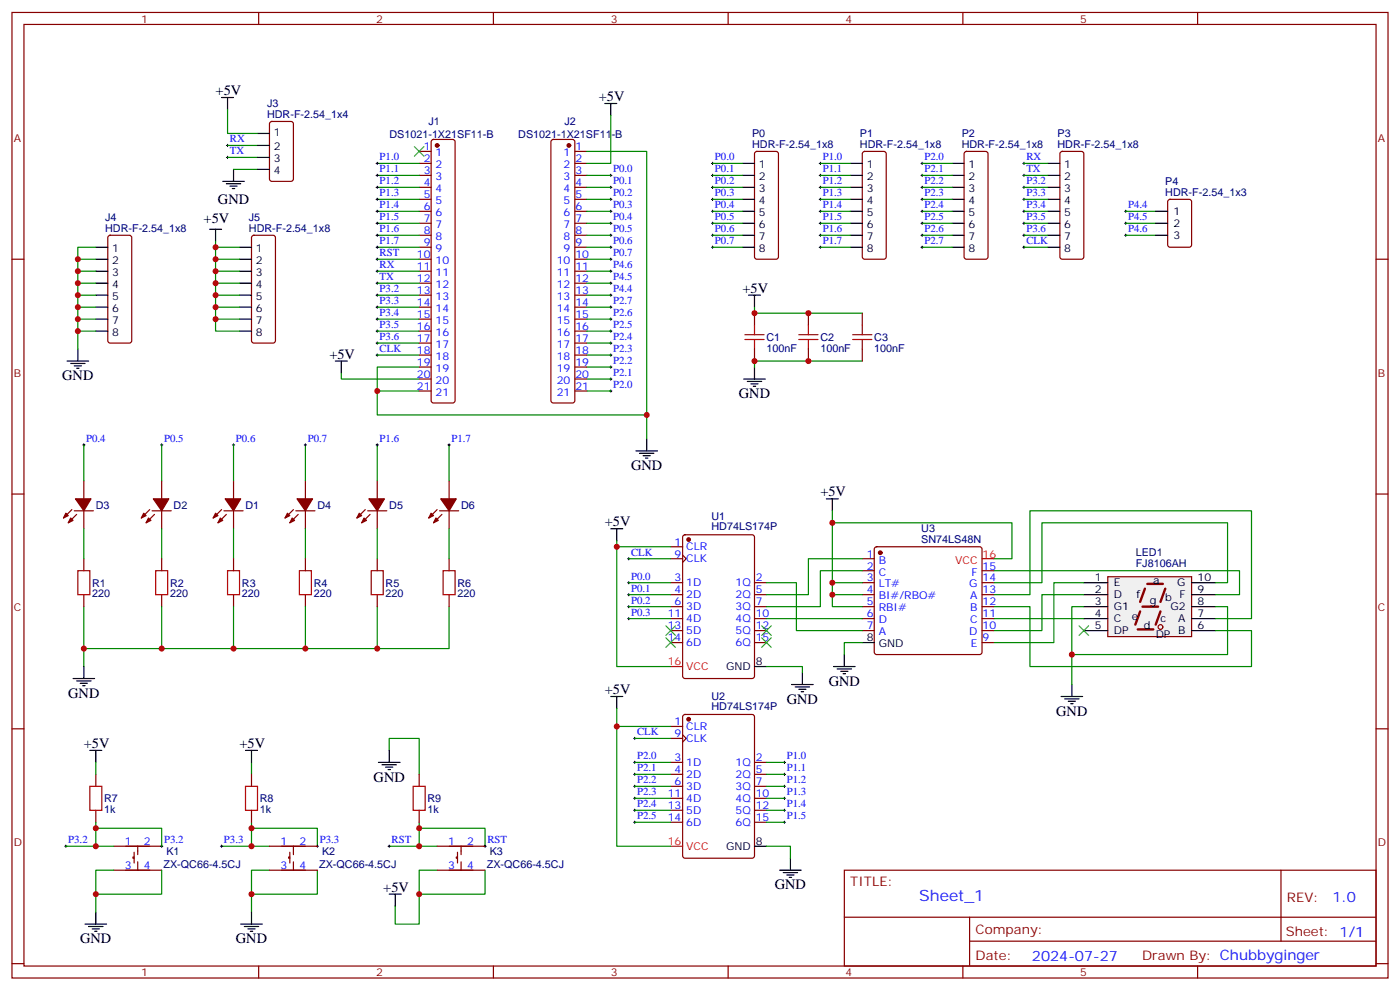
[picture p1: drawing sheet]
<svg xmlns="http://www.w3.org/2000/svg" width="412mm" height="292mm" viewBox="0 0 412 292" stroke-linecap="round" stroke-linejoin="round" font-family="sans-serif">
<g fill="none" stroke="#870000" stroke-width=".35">
<path d="M3.5 3.7h405.4v284.3h-405.4zM7.1 7.2h398.2v277.3h-398.2zM76.2 3.7v3.5M145.3 3.7v3.5M214.5 3.7v3.5M283.6 3.7v3.5M352.8 3.7v3.5M123.5 44.6h3.5M123.5 48.1h3.5M123.5 51.6h3.5M123.5 55.2h3.5M123.5 58.7h3.5"/>
<path d="M127.2 41.3l.5-.2h5.6l.5 .2 .3 .5v76.2l-.3 .5-.5 .2h-5.6l-.5-.3-.2-.4v-76.2zM162.5 41.3l.5-.2h5.6l.5 .2 .2 .5v76.2l-.2 .5-.5 .2h-5.6l-.5-.3-.2-.4v-76.2zM169.3 44.6h3.6M169.3 48.1h3.6M169.3 51.6h3.6M169.3 55.2h3.6M169.3 58.7h3.6M3.5 76.3h3.6M32 69.5l.5-.2h5.6l.5 .2 .2 .5v30.3l-.2 .5-.5 .2h-5.6l-.5-.2-.3-.5v-30.3zM74.3 69.5l.5-.2h5.6l.5 .2 .2 .5v30.3l-.2 .5-.5 .2h-5.6l-.5-.2-.2-.5v-30.3zM123.5 76.3h3.5M123.5 62.2h3.5"/>
<path d="M123.5 65.8h3.5M123.5 69.3h3.5M123.5 72.8h3.5M123.5 79.9h3.5M169.3 76.3h3.6M169.3 62.2h3.6M169.3 65.8h3.6M169.3 69.3h3.6M169.3 72.8h3.6M169.3 79.9h3.6M405.3 76.3h3.6M123.5 83.4h3.5"/>
<path d="M123.5 86.9h3.5M123.5 90.5h3.5M123.5 94h3.5M123.5 97.5h3.5M169.3 83.4h3.6M169.3 86.9h3.6M169.3 90.5h3.6M169.3 94h3.6M169.3 97.5h3.6M123.5 101h3.5M123.5 104.6h3.5M123.5 108.1h3.5"/>
<path d="M123.5 111.6h3.5M123.5 115.1h3.5M169.3 101h3.6M169.3 104.6h3.6M169.3 108.1h3.6M169.3 111.6h3.6M169.3 115.1h3.6M3.5 145.5h3.6M201.3 157.7l.5-.2h19.7l.7 .4v41.2l-.4 .7h-20l-.7-.4v-41.2zM405.3 145.5h3.6M197.6 161h3.5M197.6 164.5h3.5"/>
<path d="M197.6 171.6h3.5M197.6 175.1h3.5M197.6 178.6h3.5M201.1 163.5l1 1-1 1.1M222.2 171.6h3.6M222.2 175.1h3.6M222.2 178.6h3.6M254 164.5h3.5M254 171.6h3.5M254 175.1h3.5M254 178.6h3.5M254 168.1h3.5"/>
<path d="M257.8 161.2l.4-.2h30.4l.5 .2 .2 .5v30.4l-.3 .5-.4 .2h-30.4l-.5-.3-.2-.4v-30.4zM289.3 171.6h3.5M289.3 175.1h3.5M289.3 178.6h3.5M289.3 168.1h3.5M197.6 182.2h3.5M197.6 185.7h3.5M197.6 189.2h3.5M222.2 182.2h3.6M222.2 185.7h3.6M222.2 189.2h3.6M254 182.2h3.5"/>
<path d="M254 185.7h3.5M289.3 182.2h3.5M289.3 185.7h3.5M289.3 189.2h3.5M3.5 214.6h3.6M197.6 213.9h3.5M197.6 217.5h3.5M201.1 216.4l1 1.1-1 1M201.3 210.6l.5-.2h19.7l.7 .4v41.2l-.4 .7h-20l-.7-.4v-41.2zM405.3 214.6h3.6M197.6 224.5h3.5M197.6 228h3.5"/>
<path d="M197.6 231.6h3.5M197.6 235.1h3.5M197.6 238.6h3.5M222.2 224.5h3.6M222.2 228h3.6M222.2 231.6h3.6M222.2 235.1h3.6M222.2 238.6h3.6M197.6 242.1h3.5M222.2 242.1h3.6M248.7 256.3h156.6v28.2h-156.6zM377.3 256.3v20.9"/>
<path d="M248.7 270.1h156.5M285.6 277.2h119.6M285.6 270.1v14.1M3.5 283.8h3.6M76.2 284.5v3.5M145.3 284.5v3.5M214.5 284.5v3.5M283.6 284.5v3.5M352.8 284.5v3.5M405.3 283.8h3.6"/>
</g>
<g fill="#870000" stroke="#870000" stroke-width=".35">
<circle cx="128.8" cy="42.8" r=".53"/>
<circle cx="167.6" cy="42.8" r=".53"/>
<circle cx="202.8" cy="158.9" r=".53"/>
<circle cx="202.8" cy="211.8" r=".53"/>
<circle cx="259.3" cy="162.8" r=".53"/>
</g>
<g fill="none" stroke="#000" stroke-width=".35">
<path d="M28.2 72.8h3.5M28.2 76.3h3.5M28.2 79.9h3.5M61.7 67.5h3.6M63.5 67.5v3.5M70.6 72.8h3.5M70.6 76.3h3.5M70.6 79.9h3.5M28.2 83.4h3.5M28.2 86.9h3.5M28.2 90.5h3.5M28.2 94h3.5"/>
<path d="M28.2 97.5h3.5M70.6 83.4h3.5M70.6 86.9h3.5M70.6 90.5h3.5M70.6 94h3.5M70.6 97.5h3.5M19.8 106.3h6.3M20.8 107h4.2M21.9 107.7h2.1M22.6 108.4h.7M22.9 102.8v3.5M187.3 132.8h6.4"/>
<path d="M188.4 133.5h4.2M189.4 134.2h2.2M190.1 134.9h.8M190.5 129.3v3.5M243.4 146.9h3.5M245.2 146.9v3.5M222.2 196.3h3.6M245.5 196.3h6.4M246.6 197h4.2M247.6 197.7h2.2M248.4 198.4h.7M248.7 192.8v3.5"/>
<path d="M254 189.2h3.5M222.2 249.2h3.6"/>
</g>
<g fill="none" stroke="#008700" stroke-width=".35">
<path d="M111.1 51.6h12.4M111.1 55.2h12.4M111.1 58.7h12.4M111.1 48.1h12.4M172.9 44.6h17.6v84.7M172.9 51.6h7M172.9 55.2h7M172.9 58.7h7M22.9 76.3h5.3M22.9 79.9h5.3M28.2 72.8h-5.3v30M63.5 71v1.8h7.1"/>
<path d="M63.5 72.8v3.5h7.1M63.5 76.3v3.6h7.1M63.5 79.9v3.5h7.1M111.1 62.2h12.4M111.1 65.8h12.4M111.1 69.3h12.4M111.1 72.8h12.4M111.1 76.3h12.4M111.1 79.9h12.4M172.9 76.3h7M172.9 79.9h7M172.9 62.2h7"/>
<path d="M172.9 65.8h7M172.9 69.3h7M172.9 72.8h7M22.9 83.4h5.3M22.9 86.9h5.3M22.9 90.5h5.3M22.9 94h5.3M22.9 97.5h5.3M63.5 83.4v3.5h7.1M63.5 86.9v3.6h7.1M63.5 90.5v3.5h7.1M63.5 94v3.5h7.1"/>
<path d="M111.1 83.4h12.4M111.1 86.9h12.4M111.1 90.5h12.4M111.1 94h12.4M111.1 97.5h12.4M172.9 83.4h7M172.9 86.9h7M172.9 90.5h7M172.9 94h7M172.9 97.5h7M111.1 115.1h12.4M111.1 101h12.4"/>
<path d="M111.1 104.6h12.4M123.5 108.1h-12.4v14.1h79.4M172.9 115.1h7M172.9 101h7M172.9 104.6h7M172.9 108.1h7M172.9 111.6h7M245.2 150.4v21.2h8.8M245.2 154h52.9v10.5h-5.3M185.2 171.6h12.4M185.2 175.1h12.4M185.2 178.6h12.4"/>
<path d="M225.8 171.6h8.8v14.1h19.4M245.2 171.6v3.5h8.8M245.2 175.1v3.5h8.8M254 164.5h-15.9v10.6h-12.3M254 168.1h-12.3v10.5h-15.9M185.2 182.2h12.4M225.8 182.2h28.2M254 189.2h-5.3v3.6"/>
</g>
<g fill="none" stroke="#000" stroke-width=".29">
<path d="M110.8 48.1h.7M110.8 51.6h.7M110.8 55.2h.7M110.8 58.7h.7M111.1 47.8v.7M111.1 51.3v.7M111.1 54.8v.7M111.1 58.3v.8M179.6 51.6h.7M179.6 55.2h.7M179.6 58.7h.7M179.9 51.3v.7"/>
<path d="M179.9 54.8v.7M179.9 58.3v.8M110.8 65.8h.7M110.8 62.2h.7M110.8 69.3h.7M110.8 72.8h.7M110.8 76.3h.7M110.8 79.9h.7M111.1 61.9v.7M111.1 65.4v.7M111.1 68.9v.7M111.1 72.5v.7"/>
<path d="M111.1 76v.7M111.1 79.5v.7M179.6 65.8h.7M179.6 62.2h.7M179.6 69.3h.7M179.6 72.8h.7M179.6 76.3h.7M179.6 79.9h.7M179.9 61.9v.7M179.9 65.4v.7M179.9 68.9v.7M179.9 72.5v.7"/>
<path d="M179.9 76v.7M179.9 79.5v.7M110.8 83.4h.7M110.8 86.9h.7M110.8 90.5h.7M110.8 94h.7M110.8 97.5h.7M111.1 83v.7M111.1 86.6v.7M111.1 90.1v.7M111.1 93.6v.7M111.1 97.2v.7"/>
<path d="M179.6 83.4h.7M179.6 86.9h.7M179.6 90.5h.7M179.6 94h.7M179.6 97.5h.7M179.9 83v.7M179.9 86.6v.7M179.9 90.1v.7M179.9 93.6v.7M179.9 97.2v.7M110.8 101h.7M110.8 104.6h.7"/>
<path d="M111.1 100.7v.7M111.1 104.2v.7M179.6 101h.7M179.6 104.6h.7M179.6 115.1h.7M179.6 111.6h.7M179.6 108.1h.7M179.9 100.7v.7M179.9 104.2v.7M179.9 107.7v.7M179.9 111.3v.7M179.9 114.8v.7"/>
<path d="M184.9 171.6h.7M184.9 175.1h.7M184.9 178.6h.7M185.2 171.2v.7M185.2 174.8v.7M185.2 178.3v.7M184.9 182.2h.7M185.2 181.8v.7"/>
</g>
<path d="M289.3 164.5h3.5M197.6 196.3h3.5M197.6 249.2h3.5" fill="none" stroke="#f00" stroke-width=".35"/>
<path d="M326.3 169.8h24.7v17.7h-24.7z" fill="#f0f0f0" stroke="#870000" stroke-width=".35"/>
<path d="M319.3 171.6h7M319.3 175.1h7M319.3 178.6h7M351 171.6h7.1M351 175.1h7.1M351 178.6h7.1M319.3 182.2h7M319.3 185.7h7M351 182.2h7.1M351 185.7h7.1" fill="none" stroke="#000" stroke-width=".35"/>
<path d="M336.5 178.6h4.6M337.3 173.4l-1.5 3.8M338 171.9h4.5M343.3 173.4l-1.5 3.8M335.1 185.3h4.6M335.8 180.1l-1.4 3.8M341.8 180.1l-1.4 3.8" fill="none" stroke="#870000" stroke-width=".71"/>
<circle cx="341.8" cy="184.6" r=".71" fill="#f0f0f0" stroke="#870000" stroke-width=".35"/>
<g fill="none" stroke="#008700" stroke-width=".35">
<path d="M67 32.2v7.1h8.8M179.9 34v14.1h-7M67 46.4h8.8M67 42.8h8.8M68.8 49.9h7M209.9 48.1h8.8M209.9 51.6h8.8M209.9 55.2h8.8M209.9 58.7h8.8M241.7 48.1h8.8M241.7 51.6h8.8M241.7 55.2h8.8"/>
<path d="M241.7 58.7h8.8M271.6 48.1h8.9M271.6 51.6h8.9M271.6 55.2h8.9M271.6 58.7h8.9M301.6 48.1h7.1M301.6 51.6h7.1M301.6 55.2h7.1M301.6 58.7h7.1M209.9 62.2h8.8M209.9 65.8h8.8M209.9 69.3h8.8"/>
<path d="M209.9 72.8h8.8M241.7 62.2h8.8M241.7 65.8h8.8M241.7 69.3h8.8M241.7 72.8h8.8M271.6 62.2h8.9M271.6 65.8h8.9M271.6 69.3h8.9M271.6 72.8h8.9M301.6 62.2h7.1M301.6 65.8h7.1M301.6 69.3h7.1"/>
<path d="M301.6 72.8h7.1M331.6 62.2h8.8M331.6 65.8h8.8M331.6 69.3h8.8M222.2 90.5v1.7h31.8M100.5 109.9v1.7h23M254 106.3h-31.8v1.8M24.7 131v10.6M47.6 131v10.6M68.8 131v10.6M90 131v10.6M111.1 131v10.6"/>
<path d="M132.3 131v10.6M24.7 155.7v8.8M47.6 155.7v8.8M68.8 155.7v8.8M90 155.7v8.8M111.1 155.7v8.8M132.3 155.7v8.8M181.7 159.2v1.8h15.9M24.7 178.6v17.7M47.6 178.6v12.4h-22.9M68.8 178.6v12.4M90 178.6v12.4"/>
<path d="M111.1 178.6v12.4M132.3 178.6v12.4h-84.7M181.7 161v35.3h15.9M185.2 164.5h12.4M292.8 175.1h10.6v-24.7h65.3v31.8h-10.6M292.8 178.6h10.6v17.7h65.3v-10.6h-10.6M292.8 168.1h72.3v7h-7M292.8 171.6h14.1v-17.6h54.7v17.6h-3.5M319.3 175.1h-12.4v10.6h-14.1M319.3 171.6h-8.9v17.6h-17.6M319.3 178.6h-3.6v23M358.1 178.6h3.5v14.2h-45.9"/>
<path d="M225.8 196.3h10.6v1.7M292.8 182.2h26.5M181.7 208.6v5.3h15.9M181.7 213.9v35.3h15.9M187 217.5h10.6M28.2 224.5v3.5M74.1 224.5v3.5M114.7 221v-3.5h8.8v10.5M187 224.5h10.6M187 228h10.6M187 231.6h10.6M187 235.1h10.6"/>
<path d="M187 238.6h10.6M225.8 224.5h5.3M225.8 228h5.3M225.8 231.6h5.3M225.8 235.1h5.3M225.8 238.6h5.3M19.4 249.2h14.1M28.2 243.9h19.4v5.3M28.2 242.1v7.1M33.5 256.3h-5.3v12.3M47.6 256.3v7h-19.4M65.3 249.2h14.1"/>
<path d="M74.1 243.9h19.4v5.3M74.1 242.1v7.1M79.4 256.3h-5.3v12.3M93.5 256.3v7h-19.4M114.7 249.2h14.1M123.5 243.9h19.4v5.3M123.5 242.1v7.1M128.8 256.3h-5.3v15.8h-7.1v-5.3M142.9 256.3v7h-19.4M187 242.1h10.6M225.8 249.2h7v3.5M225.8 242.1h5.3"/>
</g>
<g fill="none" stroke="#000" stroke-width=".35">
<path d="M65.3 28.7h3.5M67 28.7v3.5M75.8 39.3h3.6M178.2 30.5h3.5M179.9 30.5v3.5M65.6 53.4h6.4M66.7 54.1h4.2M67.7 54.8h2.1M68.4 55.5h.7M68.8 49.9v3.5M75.8 42.8h3.6M75.8 46.4h3.6"/>
<path d="M75.8 49.9h3.6M218.7 48.1h3.5M218.7 51.6h3.5M218.7 55.2h3.5M218.7 58.7h3.5M250.5 48.1h3.5M250.5 51.6h3.5M250.5 55.2h3.5M250.5 58.7h3.5M280.5 48.1h3.5M280.5 51.6h3.5M280.5 55.2h3.5"/>
<path d="M280.5 58.7h3.5M308.7 48.1h3.5M308.7 51.6h3.5M308.7 55.2h3.5M308.7 58.7h3.5M218.7 62.2h3.5M218.7 65.8h3.5M218.7 69.3h3.5M218.7 72.8h3.5M250.5 62.2h3.5M250.5 65.8h3.5M250.5 69.3h3.5"/>
<path d="M250.5 72.8h3.5M280.5 62.2h3.5M280.5 65.8h3.5M280.5 69.3h3.5M280.5 72.8h3.5M308.7 62.2h3.5M308.7 65.8h3.5M308.7 69.3h3.5M308.7 72.8h3.5M340.4 62.2h3.6M340.4 65.8h3.6M340.4 69.3h3.6"/>
<path d="M220.5 86.9h3.5M222.2 86.9v3.6M98.8 106.3h3.5M100.5 106.3v3.6M219.1 111.6h6.3M220.1 112.3h4.3M221.2 113h2.1M221.9 113.7h.7M222.2 108.1v3.5M179.9 155.7h3.5M181.7 155.7v3.5M21.5 199.8h6.4"/>
<path d="M24.7 196.3v3.5M236.4 198v3.6M22.6 200.5h4.2M23.6 201.2h2.2M24.3 201.9h.7M179.9 205.1h3.5M181.7 205.1v3.5M233.2 201.6h6.3M234.2 202.3h4.3M235.3 203h2.1M236 203.7h.7M312.6 205.1h6.3"/>
<path d="M313.6 205.8h4.3M314.7 206.5h2.1M315.4 207.2h.7M315.7 201.6v3.5M26.5 221h3.5M28.2 221v3.5M72.3 221h3.5M74.1 221v3.5M111.5 224.5h6.3M112.5 225.2h4.3M113.6 225.9h2.1M114.3 226.6h.7"/>
<path d="M114.7 221v3.5M229.7 256.3h6.3M230.7 257h4.2M231.8 257.7h2.1M232.5 258.4h.7M232.8 252.7v3.6M25 272.1h6.4M26.1 272.8h4.2M27.2 273.5h2.1M27.9 274.2h.7M28.2 268.6v3.5M70.9 272.1h6.4"/>
<path d="M72 272.8h4.2M73 273.5h2.1M73.7 274.2h.7M74.1 268.6v3.5M114.7 263.3h3.5M116.4 263.3v3.5"/>
</g>
<g fill="none" stroke="#000" stroke-width=".29">
<path d="M66.7 42.8h.7M66.7 46.4h.7M67 42.5v.7M67 46v.7M209.5 48.1h.8M209.5 51.6h.8M209.5 55.2h.8M209.5 58.7h.8M209.9 47.8v.7M209.9 51.3v.7M209.9 54.8v.7M209.9 58.3v.8"/>
<path d="M241.3 48.1h.7M241.3 51.6h.7M241.3 55.2h.7M241.3 58.7h.7M241.7 47.8v.7M241.7 51.3v.7M241.7 54.8v.7M241.7 58.3v.8M271.3 48.1h.7M271.3 51.6h.7M271.3 55.2h.7M271.3 58.7h.7"/>
<path d="M271.6 47.8v.7M271.6 51.3v.7M271.6 54.8v.7M271.6 58.3v.8M301.3 48.1h.7M301.3 51.6h.7M301.3 55.2h.7M301.3 58.7h.7M301.6 47.8v.7M301.6 51.3v.7M301.6 54.8v.7M301.6 58.3v.8"/>
<path d="M209.5 62.2h.8M209.5 65.8h.8M209.5 69.3h.8M209.5 72.8h.8M209.9 61.9v.7M209.9 65.4v.7M209.9 68.9v.7M209.9 72.5v.7M241.3 62.2h.7M241.3 65.8h.7M241.3 69.3h.7M241.3 72.8h.7"/>
<path d="M241.7 61.9v.7M241.7 65.4v.7M241.7 68.9v.7M241.7 72.5v.7M271.3 62.2h.7M271.3 65.8h.7M271.3 69.3h.7M271.3 72.8h.7M271.6 61.9v.7M271.6 65.4v.7M271.6 68.9v.7M271.6 72.5v.7"/>
<path d="M301.3 62.2h.7M301.3 65.8h.7M301.3 69.3h.7M301.3 72.8h.7M301.6 61.9v.7M301.6 65.4v.7M301.6 68.9v.7M301.6 72.5v.7M331.3 62.2h.7M331.3 65.8h.7M331.3 69.3h.7M331.6 61.9v.7"/>
<path d="M331.6 65.4v.7M331.6 68.9v.7M24.3 131h.7M24.7 130.7v.7M47.3 131h.7M47.6 130.7v.7M68.4 131h.7M68.8 130.7v.7M89.6 131h.7M90 130.7v.7M110.8 131h.7M111.1 130.7v.7"/>
<path d="M131.9 131h.7M132.3 130.7v.7M184.9 164.5h.7M185.2 164.2v.7M186.6 217.5h.7M187 217.1v.7M186.6 224.5h.7M186.6 228h.7M186.6 231.6h.7M186.6 235.1h.7M186.6 238.6h.7M187 224.2v.7"/>
<path d="M187 227.7v.7M187 231.2v.7M187 234.7v.7M187 238.3v.7M230.7 224.5h.7M230.7 228h.7M230.7 231.6h.7M230.7 235.1h.7M230.7 238.6h.7M231.1 224.2v.7M231.1 227.7v.7M231.1 231.2v.7"/>
<path d="M231.1 234.7v.7M231.1 238.3v.7M19 249.2h.8M19.4 248.8v.8M47.3 249.2h.7M47.6 248.8v.8M64.9 249.2h.7M65.3 248.8v.8M93.1 249.2h.7M93.5 248.8v.8M114.3 249.2h.7M114.7 248.8v.8"/>
<path d="M142.5 249.2h.7M142.9 248.8v.8M186.6 242.1h.7M187 241.8v.7M230.7 242.1h.7M231.1 241.8v.7"/>
</g>
<path d="M122.1 43.2l2.8 2.8M124.9 43.2l-2.8 2.8M196.1 184.3l2.9 2.8M196.1 187.8l2.9 2.8M199 184.3l-2.9 2.8M199 187.8l-2.9 2.8M224.4 184.3l2.8 2.8M224.4 187.8l2.8 2.8M227.2 184.3l-2.8 2.8M227.2 187.8l-2.8 2.8M317.9 184.3l2.8 2.8M320.7 184.3l-2.8 2.8" fill="none" stroke="#3c3" stroke-width=".35"/>
<g fill="#870000" stroke="#870000" stroke-width=".35">
<path d="M129.8 146.9h4.6l-2.1 3.5z"/>
<path d="M127 151.1l.7 .7-1.4 .7z"/>
<path d="M128.4 152.5l.7 .7-1.4 .8z"/>
<path d="M108.7 146.9h4.5l-2.1 3.5z"/>
<path d="M105.8 151.1l.7 .7-1.4 .7z"/>
<path d="M107.2 152.5l.7 .7-1.4 .8z"/>
<path d="M87.5 146.9h4.6l-2.1 3.5z"/>
<path d="M84.7 151.1l.7 .7-1.4 .7z"/>
<path d="M86.1 152.5l.7 .7-1.4 .8z"/>
<path d="M66.3 146.9h4.6l-2.1 3.5z"/>
<path d="M63.5 151.1l.7 .7-1.4 .7z"/>
<path d="M64.9 152.5l.7 .7-1.4 .8z"/>
<path d="M45.2 146.9h4.5l-2.1 3.5z"/>
<path d="M42.3 151.1l.7 .7-1.4 .7z"/>
<path d="M43.7 152.5l.7 .7-1.4 .8z"/>
<path d="M22.2 146.9h4.6l-2.1 3.5z"/>
<path d="M19.4 151.1l.7 .7-1.4 .7z"/>
<path d="M20.8 152.5l.7 .7-1.4 .8z"/>
</g>
<g fill="none" stroke="#870000" stroke-width=".35">
<path d="M79.6 36l.5-.2h5.6l.7 .4v16.5l-.4 .7h-5.9l-.7-.5v-16.4zM222.5 44.8l.5-.2h5.6l.5 .2 .2 .5v30.3l-.2 .5-.5 .2h-5.6l-.5-.2-.3-.5v-30.3zM254.2 44.8l.5-.2h5.6l.5 .2 .3 .5v30.3l-.3 .5-.5 .2h-5.6l-.5-.2-.2-.5v-30.3zM284.2 44.8l.5-.2h5.6l.5 .2 .2 .5v30.3l-.2 .5-.5 .2h-5.6l-.5-.2-.2-.5v-30.3zM312.4 44.8l.5-.2h5.7l.5 .2 .2 .5v30.3l-.3 .5-.4 .2h-5.7l-.5-.2-.2-.5v-30.3zM344.2 58.9l.5-.2h5.6l.7 .4v13l-.4 .7h-5.9l-.7-.4v-13zM222.2 92.2v3.5M238.1 92.2v3.5M254 92.2v3.5M222.2 102.8v3.5M238.1 102.8v3.5M254 102.8v3.5"/>
<path d="M21.2 150.1l-2.5 2.4M21.9 150.4h5.6M22.6 151.5l-2.5 2.5M24.7 141.6v5.3M24.7 150.4v5.3M44.1 150.1l-2.5 2.4M44.8 150.4h5.6M45.5 151.5l-2.5 2.5M47.6 141.6v5.3M47.6 150.4v5.3M65.3 150.1l-2.5 2.4M66 150.4h5.6"/>
<path d="M66.7 151.5l-2.5 2.5M68.8 141.6v5.3M68.8 150.4v5.3M86.4 150.1l-2.4 2.4M87.1 150.4h5.7M87.8 151.5l-2.4 2.5M90 141.6v5.3M90 150.4v5.3M107.6 150.1l-2.5 2.4M108.3 150.4h5.6M109 151.5l-2.5 2.5M111.1 141.6v5.3"/>
<path d="M111.1 150.4v5.3M128.8 150.1l-2.5 2.4M129.5 150.4h5.6M130.2 151.5l-2.5 2.5M132.3 141.6v5.3M132.3 150.4v5.3M24.7 164.5v3.6M24.7 175.1v3.5M47.6 164.5v3.6M47.6 175.1v3.5M68.8 164.5v3.6M68.8 175.1v3.5"/>
<path d="M90 164.5v3.6M90 175.1v3.5M111.1 164.5v3.6M111.1 175.1v3.5M132.3 164.5v3.6M132.3 175.1v3.5M28.2 228v3.6M28.2 238.6v3.5M74.1 228v3.6M74.1 238.6v3.5M123.5 228v3.6M123.5 238.6v3.5"/>
<path d="M33.5 256.3h14.1M33.5 249.2h14.1M39.5 252.4h-.3v.3h.3M39.5 251v3.1M40.6 249.2v2.5M40.6 253.8v2.5M79.4 256.3h14.1M79.4 249.2h14.1M85.4 252.4h-.4v.3h.4M85.4 251v3.1M86.4 249.2v2.5M86.4 253.8v2.5"/>
<path d="M128.8 256.3h14.1M128.8 249.2h14.1M134.8 252.4h-.4v.3h.4M134.8 251v3.1M135.8 249.2v2.5M135.8 253.8v2.5"/>
</g>
<g fill="none" stroke="#a10000" stroke-width=".35">
<path d="M219.4 98.6h5.7M219.4 100h5.7M222.2 95.7v2.9M222.2 100v2.8M235.3 98.6h5.6M235.3 100h5.6M238.1 95.7v2.9M238.1 100v2.8M251.2 98.6h5.6M251.2 100h5.6M254 95.7v2.9M254 100v2.8"/>
<path d="M22.9 168.1h3.6v7h-3.6zM45.9 168.1h3.5v7h-3.5zM67 168.1h3.6v7h-3.6zM88.2 168.1h3.5v7h-3.5zM109.4 168.1h3.5v7h-3.5zM130.5 168.1h3.6v7h-3.6zM26.5 231.6h3.5v7h-3.5zM72.3 231.6h3.5v7h-3.5zM121.7 231.6h3.5v7h-3.5z"/>
</g>
<g fill="#c00">
<circle cx="111.1" cy="115.1" r=".88"/>
<circle cx="190.5" cy="122.2" r=".88"/>
<circle cx="22.9" cy="76.3" r=".88"/>
<circle cx="22.9" cy="79.9" r=".88"/>
<circle cx="22.9" cy="83.4" r=".88"/>
<circle cx="22.9" cy="86.9" r=".88"/>
<circle cx="22.9" cy="90.5" r=".88"/>
<circle cx="22.9" cy="94" r=".88"/>
<circle cx="22.9" cy="97.5" r=".88"/>
<circle cx="63.5" cy="72.8" r=".88"/>
<circle cx="63.5" cy="76.3" r=".88"/>
<circle cx="63.5" cy="79.9" r=".88"/>
<circle cx="63.5" cy="83.4" r=".88"/>
<circle cx="63.5" cy="86.9" r=".88"/>
<circle cx="63.5" cy="90.5" r=".88"/>
<circle cx="63.5" cy="94" r=".88"/>
<circle cx="245.2" cy="171.6" r=".88"/>
<circle cx="245.2" cy="175.1" r=".88"/>
<circle cx="245.2" cy="154" r=".88"/>
<circle cx="315.7" cy="192.8" r=".88"/>
<circle cx="181.7" cy="161" r=".88"/>
<circle cx="181.7" cy="213.9" r=".88"/>
<circle cx="24.7" cy="191" r=".88"/>
<circle cx="47.6" cy="191" r=".88"/>
<circle cx="68.8" cy="191" r=".88"/>
<circle cx="90" cy="191" r=".88"/>
<circle cx="111.1" cy="191" r=".88"/>
<circle cx="222.3" cy="92.2" r=".88"/>
<circle cx="222.3" cy="106.3" r=".88"/>
<circle cx="238.1" cy="106.3" r=".88"/>
<circle cx="238.1" cy="92.2" r=".88"/>
<circle cx="28.2" cy="249.2" r=".88"/>
<circle cx="28.2" cy="243.9" r=".88"/>
<circle cx="28.2" cy="263.3" r=".88"/>
<circle cx="74.1" cy="263.3" r=".88"/>
<circle cx="74.1" cy="243.9" r=".88"/>
<circle cx="74.1" cy="249.2" r=".88"/>
<circle cx="123.5" cy="263.3" r=".88"/>
<circle cx="123.5" cy="243.9" r=".88"/>
<circle cx="123.5" cy="249.2" r=".88"/>
</g>
<text font-size="4.6" fill="#00f" x="270.8" y="265.3">Sheet_1</text>
<g font-size="4.2">
<text x="63.5" y="28">+5V</text>
<text x="176.4" y="29.8">+5V</text>
<text x="60" y="65.8">+5V</text>
<text x="64.2" y="60.1">GND</text>
<text x="218.7" y="86.2">+5V</text>
<text x="97" y="105.6">+5V</text>
<text x="18.3" y="112">GND</text>
<text x="217.7" y="117.3">GND</text>
<text x="185.9" y="138.4">GND</text>
<text x="241.7" y="146.2">+5V</text>
<text x="178.2" y="155">+5V</text>
<text x="244.1" y="201.9">GND</text>
<text x="20.1" y="205.5">GND</text>
<text x="178.2" y="204.4">+5V</text>
<text x="231.8" y="207.2">GND</text>
<text x="311.1" y="210.7">GND</text>
<text x="24.7" y="220.3">+5V</text>
<text x="70.6" y="220.3">+5V</text>
<text x="110.1" y="230.2">GND</text>
<text x="112.9" y="262.6">+5V</text>
<text x="228.2" y="261.9">GND</text>
<text x="23.6" y="277.8">GND</text>
<text x="69.5" y="277.8">GND</text>
</g>
<g font-size="4.2" fill="#00f">
<text x="392.5" y="265.5">1.0</text>
<text x="304" y="282.9">2024-07-27</text>
</g>
<g font-size="3.9" fill="#800">
<text x="250.5" y="260.8">TITLE:</text>
<text x="379.1" y="265.5">REV:</text>
<text x="287.4" y="275">Company:</text>
<text x="378.7" y="275.7">Sheet: 1/1</text>
<text x="287.4" y="282.7">Date:</text>
<text x="336.4" y="282.8">Drawn By: Chubbyginger</text>
</g>
<g font-size="3.2" fill="#800">
<text x="41.6" y="6.7">1</text>
<text x="110.8" y="6.7">2</text>
<text x="179.9" y="6.7">3</text>
<text x="249.1" y="6.7">4</text>
<text x="318.2" y="6.7">5</text>
<text x="4.1" y="41.8">A</text>
<text x="405.9" y="41.8">A</text>
<text x="4.1" y="110.9">B</text>
<text x="405.9" y="110.9">B</text>
<text x="4.1" y="180.1">C</text>
<text x="405.9" y="180.1">C</text>
<text x="4.1" y="249.2">D</text>
<text x="405.9" y="249.2">D</text>
<text x="41.6" y="287.5">1</text>
<text x="110.8" y="287.5">2</text>
<text x="179.9" y="287.5">3</text>
<text x="249.1" y="287.5">4</text>
<text x="318.2" y="287.5">5</text>
</g>
<g font-size="3.2" fill="#000080">
<text x="78.7" y="34.7">HDR-F-2.54_1x4</text>
<text x="78.7" y="31.5">J3</text>
<text x="114.7" y="40.5">DS1021-1X21SF11-B</text>
<text x="126.2" y="36.9">J1</text>
<text x="152.7" y="40.5">DS1021-1X21SF11-B</text>
<text x="166.3" y="36.9">J2</text>
<text x="221.6" y="40.5">P0</text>
<text x="253.3" y="40.5">P1</text>
<text x="283.3" y="40.4">P2</text>
<text x="311.5" y="40.4">P3</text>
<text x="221.6" y="43.5">HDR-F-2.54_1x8</text>
<text x="253.3" y="43.5">HDR-F-2.54_1x8</text>
<text x="283.3" y="43.5">HDR-F-2.54_1x8</text>
<text x="311.5" y="43.5">HDR-F-2.54_1x8</text>
<text x="343.3" y="57.6">HDR-F-2.54_1x3</text>
<text x="343.3" y="54.4">P4</text>
<text x="31" y="65.2">J4</text>
<text x="73.3" y="65.2">J5</text>
<text x="31" y="68.2">HDR-F-2.54_1x8</text>
<text x="73.3" y="68.2">HDR-F-2.54_1x8</text>
<text x="225.8" y="100.4">C1</text>
<text x="241.7" y="100.4">C2</text>
<text x="257.5" y="100.4">C3</text>
<text x="225.8" y="103.6">100nF</text>
<text x="241.7" y="103.6">100nF</text>
<text x="257.5" y="103.6">100nF</text>
<text x="28.2" y="149.8">D3</text>
<text x="51.2" y="149.8">D2</text>
<text x="72.3" y="149.8">D1</text>
<text x="93.5" y="149.8">D4</text>
<text x="114.7" y="149.8">D5</text>
<text x="135.8" y="149.8">D6</text>
<text x="209.6" y="153.2">U1</text>
<text x="209.6" y="156.2">HD74LS174P</text>
<text x="271.4" y="159.9">SN74LS48N</text>
<text x="271.4" y="156.7">U3</text>
<text x="334.5" y="166.8">FJ8106AH</text>
<text x="334.5" y="163.7">LED1</text>
<text x="27.2" y="172.7">R1</text>
<text x="50.1" y="172.7">R2</text>
<text x="71.3" y="172.7">R3</text>
<text x="92.4" y="172.7">R4</text>
<text x="113.6" y="172.7">R5</text>
<text x="134.8" y="172.7">R6</text>
<text x="27.2" y="175.9">220</text>
<text x="50.1" y="175.9">220</text>
<text x="71.3" y="175.9">220</text>
<text x="92.4" y="175.9">220</text>
<text x="113.6" y="175.9">220</text>
<text x="134.8" y="175.9">220</text>
<text x="209.6" y="209.1">HD74LS174P</text>
<text x="209.6" y="206.1">U2</text>
<text x="30.7" y="239.4">1k</text>
<text x="30.7" y="236.2">R7</text>
<text x="76.6" y="239.4">1k</text>
<text x="76.6" y="236.2">R8</text>
<text x="125.9" y="239.4">1k</text>
<text x="125.9" y="236.2">R9</text>
<text x="49" y="251.9">K1</text>
<text x="94.9" y="251.9">K2</text>
<text x="144.3" y="251.9">K3</text>
<text x="48.2" y="255.6">ZX-QC66-4.5CJ</text>
<text x="94" y="255.6">ZX-QC66-4.5CJ</text>
<text x="143.4" y="255.6">ZX-QC66-4.5CJ</text>
</g>
<g font-size="3.2" fill="#00f">
<text x="67.7" y="41.9">RX</text>
<text x="67.7" y="45.5">TX</text>
<text x="111.8" y="47.2">P1.0</text>
<text x="124.8" y="44.2">1</text>
<text x="124.8" y="47.8">2</text>
<text x="128.3" y="46">1</text>
<text x="166" y="46">1</text>
<text x="169.5" y="44.2">1</text>
<text x="169.5" y="47.8">2</text>
<text x="210.6" y="47.2">P0.0</text>
<text x="242.4" y="47.2">P1.0</text>
<text x="272.3" y="47.2">P2.0</text>
<text x="302.3" y="47.2">RX</text>
<text x="111.8" y="50.8">P1.1</text>
<text x="124.8" y="51.3">3</text>
<text x="128.3" y="49.5">2</text>
<text x="128.3" y="53.1">3</text>
<text x="166" y="49.5">2</text>
<text x="166" y="53.1">3</text>
<text x="169.5" y="51.3">3</text>
<text x="180.6" y="50.8">P0.0</text>
<text x="210.6" y="50.8">P0.1</text>
<text x="242.4" y="50.8">P1.1</text>
<text x="272.3" y="50.8">P2.1</text>
<text x="302.3" y="50.8">TX</text>
<text x="111.8" y="54.3">P1.2</text>
<text x="111.8" y="57.8">P1.3</text>
<text x="124.8" y="54.8">4</text>
<text x="124.8" y="58.3">5</text>
<text x="128.3" y="56.6">4</text>
<text x="166" y="56.6">4</text>
<text x="169.5" y="54.8">4</text>
<text x="169.5" y="58.3">5</text>
<text x="180.6" y="54.3">P0.1</text>
<text x="180.6" y="57.8">P0.2</text>
<text x="210.6" y="54.3">P0.2</text>
<text x="210.6" y="57.8">P0.3</text>
<text x="242.4" y="54.3">P1.2</text>
<text x="242.4" y="57.8">P1.3</text>
<text x="272.3" y="54.3">P2.2</text>
<text x="272.3" y="57.8">P2.3</text>
<text x="302.3" y="54.3">P3.2</text>
<text x="302.3" y="57.8">P3.3</text>
<text x="111.8" y="64.9">P1.5</text>
<text x="111.8" y="61.3">P1.4</text>
<text x="124.8" y="61.9">6</text>
<text x="124.8" y="65.4">7</text>
<text x="128.3" y="60.1">5</text>
<text x="128.3" y="63.6">6</text>
<text x="166" y="60.1">5</text>
<text x="166" y="63.6">6</text>
<text x="169.5" y="61.9">6</text>
<text x="169.5" y="65.4">7</text>
<text x="180.6" y="61.3">P0.3</text>
<text x="180.6" y="64.9">P0.4</text>
<text x="210.6" y="61.3">P0.4</text>
<text x="210.6" y="64.9">P0.5</text>
<text x="242.4" y="61.3">P1.4</text>
<text x="242.4" y="64.9">P1.5</text>
<text x="272.3" y="61.3">P2.4</text>
<text x="272.3" y="64.9">P2.5</text>
<text x="302.3" y="61.3">P3.4</text>
<text x="302.3" y="64.9">P3.5</text>
<text x="332.3" y="61.3">P4.4</text>
<text x="332.3" y="64.9">P4.5</text>
<text x="111.8" y="68.4">P1.6</text>
<text x="111.8" y="71.9">P1.7</text>
<text x="124.8" y="68.9">8</text>
<text x="128.3" y="67.2">7</text>
<text x="128.3" y="70.7">8</text>
<text x="166" y="67.2">7</text>
<text x="166" y="70.7">8</text>
<text x="169.5" y="68.9">8</text>
<text x="180.6" y="68.4">P0.5</text>
<text x="180.6" y="71.9">P0.6</text>
<text x="210.6" y="68.4">P0.6</text>
<text x="210.6" y="71.9">P0.7</text>
<text x="242.4" y="68.4">P1.6</text>
<text x="242.4" y="71.9">P1.7</text>
<text x="272.3" y="68.4">P2.6</text>
<text x="272.3" y="71.9">P2.7</text>
<text x="302.3" y="68.4">P3.6</text>
<text x="302.3" y="71.9">CLK</text>
<text x="332.3" y="68.4">P4.6</text>
<text x="111.8" y="75.5">RST</text>
<text x="122.8" y="76">10</text>
<text x="124.8" y="72.5">9</text>
<text x="128.3" y="74.2">9</text>
<text x="128.3" y="77.8">10</text>
<text x="164" y="77.8">10</text>
<text x="166" y="74.2">9</text>
<text x="169.5" y="72.5">9</text>
<text x="169.5" y="76">10</text>
<text x="180.6" y="75.5">P0.7</text>
<text x="111.8" y="79">RX</text>
<text x="111.8" y="82.5">TX</text>
<text x="122.8" y="79.5">11</text>
<text x="122.8" y="83">12</text>
<text x="128.3" y="81.3">11</text>
<text x="164" y="81.3">11</text>
<text x="169.5" y="79.5">11</text>
<text x="169.5" y="83">12</text>
<text x="180.6" y="79">P4.6</text>
<text x="180.6" y="82.5">P4.5</text>
<text x="111.8" y="86">P3.2</text>
<text x="111.8" y="89.6">P3.3</text>
<text x="122.8" y="86.6">13</text>
<text x="128.3" y="84.8">12</text>
<text x="128.3" y="88.3">13</text>
<text x="164" y="84.8">12</text>
<text x="164" y="88.3">13</text>
<text x="169.5" y="86.6">13</text>
<text x="180.6" y="86">P4.4</text>
<text x="180.6" y="89.6">P2.7</text>
<text x="111.8" y="93.1">P3.4</text>
<text x="122.8" y="90.1">14</text>
<text x="122.8" y="93.6">15</text>
<text x="128.3" y="91.9">14</text>
<text x="128.3" y="95.4">15</text>
<text x="164" y="91.9">14</text>
<text x="164" y="95.4">15</text>
<text x="169.5" y="90.1">14</text>
<text x="169.5" y="93.6">15</text>
<text x="180.6" y="93.1">P2.6</text>
<text x="111.8" y="96.6">P3.5</text>
<text x="111.8" y="100.2">P3.6</text>
<text x="122.8" y="97.2">16</text>
<text x="122.8" y="100.7">17</text>
<text x="128.3" y="98.9">16</text>
<text x="164" y="98.9">16</text>
<text x="169.5" y="97.2">16</text>
<text x="169.5" y="100.7">17</text>
<text x="180.6" y="100.2">P2.4</text>
<text x="180.6" y="96.6">P2.5</text>
<text x="111.8" y="103.7">CLK</text>
<text x="122.8" y="104.2">18</text>
<text x="122.8" y="107.7">19</text>
<text x="128.3" y="102.4">17</text>
<text x="128.3" y="106">18</text>
<text x="164" y="102.4">17</text>
<text x="164" y="106">18</text>
<text x="169.5" y="104.2">18</text>
<text x="169.5" y="107.7">19</text>
<text x="180.6" y="107.2">P2.2</text>
<text x="180.6" y="103.7">P2.3</text>
<text x="122.8" y="111.3">20</text>
<text x="128.3" y="109.5">19</text>
<text x="128.3" y="113">20</text>
<text x="164" y="109.5">19</text>
<text x="164" y="113">20</text>
<text x="169.5" y="111.3">20</text>
<text x="180.6" y="110.7">P2.1</text>
<text x="122.8" y="114.8">21</text>
<text x="128.3" y="116.6">21</text>
<text x="164" y="116.6">21</text>
<text x="169.5" y="114.8">21</text>
<text x="180.6" y="114.3">P2.0</text>
<text x="25.4" y="130.1">P0.4</text>
<text x="48.3" y="130.1">P0.5</text>
<text x="69.5" y="130.1">P0.6</text>
<text x="90.7" y="130.1">P0.7</text>
<text x="111.8" y="130.1">P1.6</text>
<text x="133" y="130.1">P1.7</text>
<text x="198.7" y="160.7">1</text>
<text x="185.9" y="163.7">CLK</text>
<text x="198.7" y="164.2">9</text>
<text x="202.1" y="162.1">CLR</text>
<text x="202.1" y="165.6">CLK</text>
<text x="255.3" y="164.2">1</text>
<text x="255.3" y="167.7">2</text>
<text x="258.8" y="165.9">B</text>
<text x="289.5" y="167.7">15</text>
<text x="185.9" y="170.7">P0.0</text>
<text x="198.7" y="171.2">3</text>
<text x="202.1" y="172.6">1D</text>
<text x="216.7" y="172.6">1Q</text>
<text x="222.6" y="171.2">2</text>
<text x="255.3" y="171.2">3</text>
<text x="258.8" y="169.5">C</text>
<text x="258.8" y="173">LT#</text>
<text x="285.5" y="173">G</text>
<text x="286.1" y="169.5">F</text>
<text x="289.5" y="171.2">14</text>
<text x="185.9" y="174.2">P0.1</text>
<text x="185.9" y="177.8">P0.2</text>
<text x="198.7" y="174.8">4</text>
<text x="198.7" y="178.3">6</text>
<text x="202.1" y="176.2">2D</text>
<text x="202.1" y="179.7">3D</text>
<text x="216.7" y="176.2">2Q</text>
<text x="216.7" y="179.7">3Q</text>
<text x="222.6" y="174.8">5</text>
<text x="222.6" y="178.3">7</text>
<text x="255.3" y="174.8">4</text>
<text x="255.3" y="178.3">5</text>
<text x="258.8" y="176.5">BI#/RBO#</text>
<text x="285.8" y="176.5">A</text>
<text x="289.5" y="178.3">12</text>
<text x="289.5" y="174.8">13</text>
<text x="185.9" y="181.3">P0.3</text>
<text x="196.7" y="181.8">11</text>
<text x="196.7" y="185.3">13</text>
<text x="202.1" y="183.2">4D</text>
<text x="216.7" y="183.2">4Q</text>
<text x="222.6" y="181.8">10</text>
<text x="222.6" y="185.3">12</text>
<text x="255.3" y="181.8">6</text>
<text x="255.3" y="185.3">7</text>
<text x="258.8" y="180.1">RBI#</text>
<text x="258.8" y="183.6">D</text>
<text x="285.8" y="183.6">C</text>
<text x="285.8" y="180.1">B</text>
<text x="289.5" y="185.3">10</text>
<text x="289.5" y="181.8">11</text>
<text x="196.7" y="188.9">14</text>
<text x="202.1" y="186.8">5D</text>
<text x="202.1" y="190.3">6D</text>
<text x="216.7" y="186.8">5Q</text>
<text x="216.7" y="190.3">6Q</text>
<text x="222.6" y="188.9">15</text>
<text x="258.8" y="187.1">A</text>
<text x="285.5" y="187.1">D</text>
<text x="286" y="190.6">E</text>
<text x="289.5" y="188.9">9</text>
<text x="198.7" y="213.6">1</text>
<text x="202.1" y="215">CLR</text>
<text x="187.7" y="216.6">CLK</text>
<text x="198.7" y="217.1">9</text>
<text x="202.1" y="218.5">CLK</text>
<text x="187.7" y="223.6">P2.0</text>
<text x="187.7" y="227.2">P2.1</text>
<text x="198.7" y="224.2">3</text>
<text x="198.7" y="227.7">4</text>
<text x="202.1" y="225.6">1D</text>
<text x="216.7" y="225.6">1Q</text>
<text x="222.6" y="224.2">2</text>
<text x="222.6" y="227.7">5</text>
<text x="231.8" y="223.6">P1.0</text>
<text x="231.8" y="227.2">P1.1</text>
<text x="187.7" y="230.7">P2.2</text>
<text x="198.7" y="231.2">6</text>
<text x="202.1" y="229.1">2D</text>
<text x="202.1" y="232.6">3D</text>
<text x="216.7" y="229.1">2Q</text>
<text x="216.7" y="232.6">3Q</text>
<text x="222.6" y="231.2">7</text>
<text x="231.8" y="230.7">P1.2</text>
<text x="187.7" y="234.2">P2.3</text>
<text x="187.7" y="237.7">P2.4</text>
<text x="196.7" y="234.7">11</text>
<text x="196.7" y="238.3">13</text>
<text x="202.1" y="236.1">4D</text>
<text x="202.1" y="239.7">5D</text>
<text x="216.7" y="236.1">4Q</text>
<text x="216.7" y="239.7">5Q</text>
<text x="222.6" y="234.7">10</text>
<text x="222.6" y="238.3">12</text>
<text x="231.8" y="234.2">P1.3</text>
<text x="231.8" y="237.7">P1.4</text>
<text x="187.7" y="241.3">P2.5</text>
<text x="196.7" y="241.8">14</text>
<text x="202.1" y="243.2">6D</text>
<text x="216.7" y="243.2">6Q</text>
<text x="222.6" y="241.8">15</text>
<text x="231.8" y="241.3">P1.5</text>
<text x="20.1" y="248.3">P3.2</text>
<text x="36.8" y="248.8">1</text>
<text x="42.3" y="248.8">2</text>
<text x="48.3" y="248.3">P3.2</text>
<text x="66" y="248.3">P3.3</text>
<text x="82.6" y="248.8">1</text>
<text x="88.2" y="248.8">2</text>
<text x="94.2" y="248.3">P3.3</text>
<text x="115.4" y="248.3">RST</text>
<text x="132" y="248.8">1</text>
<text x="137.6" y="248.8">2</text>
<text x="143.6" y="248.3">RST</text>
<text x="36.8" y="255.9">3</text>
<text x="42.3" y="255.9">4</text>
<text x="82.6" y="255.9">3</text>
<text x="88.2" y="255.9">4</text>
<text x="132" y="255.9">3</text>
<text x="137.6" y="255.9">4</text>
</g>
<g font-size="3.2">
<text x="80.7" y="40">1</text>
<text x="80.7" y="44.2">2</text>
<text x="80.7" y="47.8">3</text>
<text x="80.7" y="51.3">4</text>
<text x="223.6" y="49.5">1</text>
<text x="223.6" y="53.1">2</text>
<text x="255.3" y="49.5">1</text>
<text x="255.3" y="53.1">2</text>
<text x="285.3" y="49.5">1</text>
<text x="285.3" y="53.1">2</text>
<text x="313.5" y="49.5">1</text>
<text x="313.5" y="53.1">2</text>
<text x="223.6" y="56.6">3</text>
<text x="255.3" y="56.6">3</text>
<text x="285.3" y="56.6">3</text>
<text x="313.5" y="56.6">3</text>
<text x="223.6" y="60.1">4</text>
<text x="223.6" y="63.6">5</text>
<text x="255.3" y="60.1">4</text>
<text x="255.3" y="63.6">5</text>
<text x="285.3" y="60.1">4</text>
<text x="285.3" y="63.6">5</text>
<text x="313.5" y="60.1">4</text>
<text x="313.5" y="63.6">5</text>
<text x="345.7" y="63.3">1</text>
<text x="223.6" y="67.2">6</text>
<text x="223.6" y="70.7">7</text>
<text x="255.3" y="67.2">6</text>
<text x="255.3" y="70.7">7</text>
<text x="285.3" y="67.2">6</text>
<text x="285.3" y="70.7">7</text>
<text x="313.5" y="67.2">6</text>
<text x="313.5" y="70.7">7</text>
<text x="345.7" y="70.3">3</text>
<text x="345.7" y="66.8">2</text>
<text x="33.1" y="74.2">1</text>
<text x="33.1" y="77.8">2</text>
<text x="75.4" y="74.2">1</text>
<text x="75.4" y="77.8">2</text>
<text x="223.6" y="74.2">8</text>
<text x="255.3" y="74.2">8</text>
<text x="285.3" y="74.2">8</text>
<text x="313.5" y="74.2">8</text>
<text x="33.1" y="81.3">3</text>
<text x="75.4" y="81.3">3</text>
<text x="33.1" y="84.8">4</text>
<text x="33.1" y="88.3">5</text>
<text x="75.4" y="84.8">4</text>
<text x="75.4" y="88.3">5</text>
<text x="33.1" y="91.9">6</text>
<text x="33.1" y="95.4">7</text>
<text x="75.4" y="91.9">6</text>
<text x="75.4" y="95.4">7</text>
<text x="33.1" y="98.9">8</text>
<text x="75.4" y="98.9">8</text>
<text x="322.5" y="171.2">1</text>
<text x="328.1" y="172.6">E</text>
<text x="339.7" y="171.9">a</text>
<text x="346.8" y="172.6">G</text>
<text x="352.8" y="171.2">10</text>
<text x="322.5" y="174.8">2</text>
<text x="322.5" y="178.3">3</text>
<text x="328.1" y="176.2">D</text>
<text x="328.1" y="179.7">G1</text>
<text x="334.8" y="176.2">f</text>
<text x="338.7" y="177.9">g</text>
<text x="343.3" y="176.9">b F</text>
<text x="344.8" y="179.7">G2</text>
<text x="352.8" y="178.3">8</text>
<text x="352.8" y="174.8">9</text>
<text x="322.5" y="181.8">4</text>
<text x="322.5" y="185.3">5</text>
<text x="328.1" y="183.2">C</text>
<text x="333.4" y="182.5">e</text>
<text x="336.9" y="185.3">d</text>
<text x="341.8" y="183.2">c</text>
<text x="347.1" y="183.2">A</text>
<text x="352.8" y="185.3">6</text>
<text x="352.8" y="181.8">7</text>
<text x="255.3" y="188.9">8</text>
<text x="258.8" y="190.6">GND</text>
<text x="328.1" y="186.8">DP</text>
<text x="340.4" y="187.8">DP</text>
<text x="347.1" y="186.8">B</text>
<text x="213.9" y="197.3">GND</text>
<text x="222.6" y="195.9">8</text>
<text x="213.9" y="250.3">GND</text>
<text x="222.6" y="248.8">8</text>
</g>
<g font-size="3.2" fill="#f00">
<text x="281.4" y="165.9">VCC</text>
<text x="289.5" y="164.2">16</text>
<text x="196.7" y="195.9">16</text>
<text x="202.1" y="197.3">VCC</text>
<text x="196.7" y="248.8">16</text>
<text x="202.1" y="250.3">VCC</text>
</g>
</svg>
